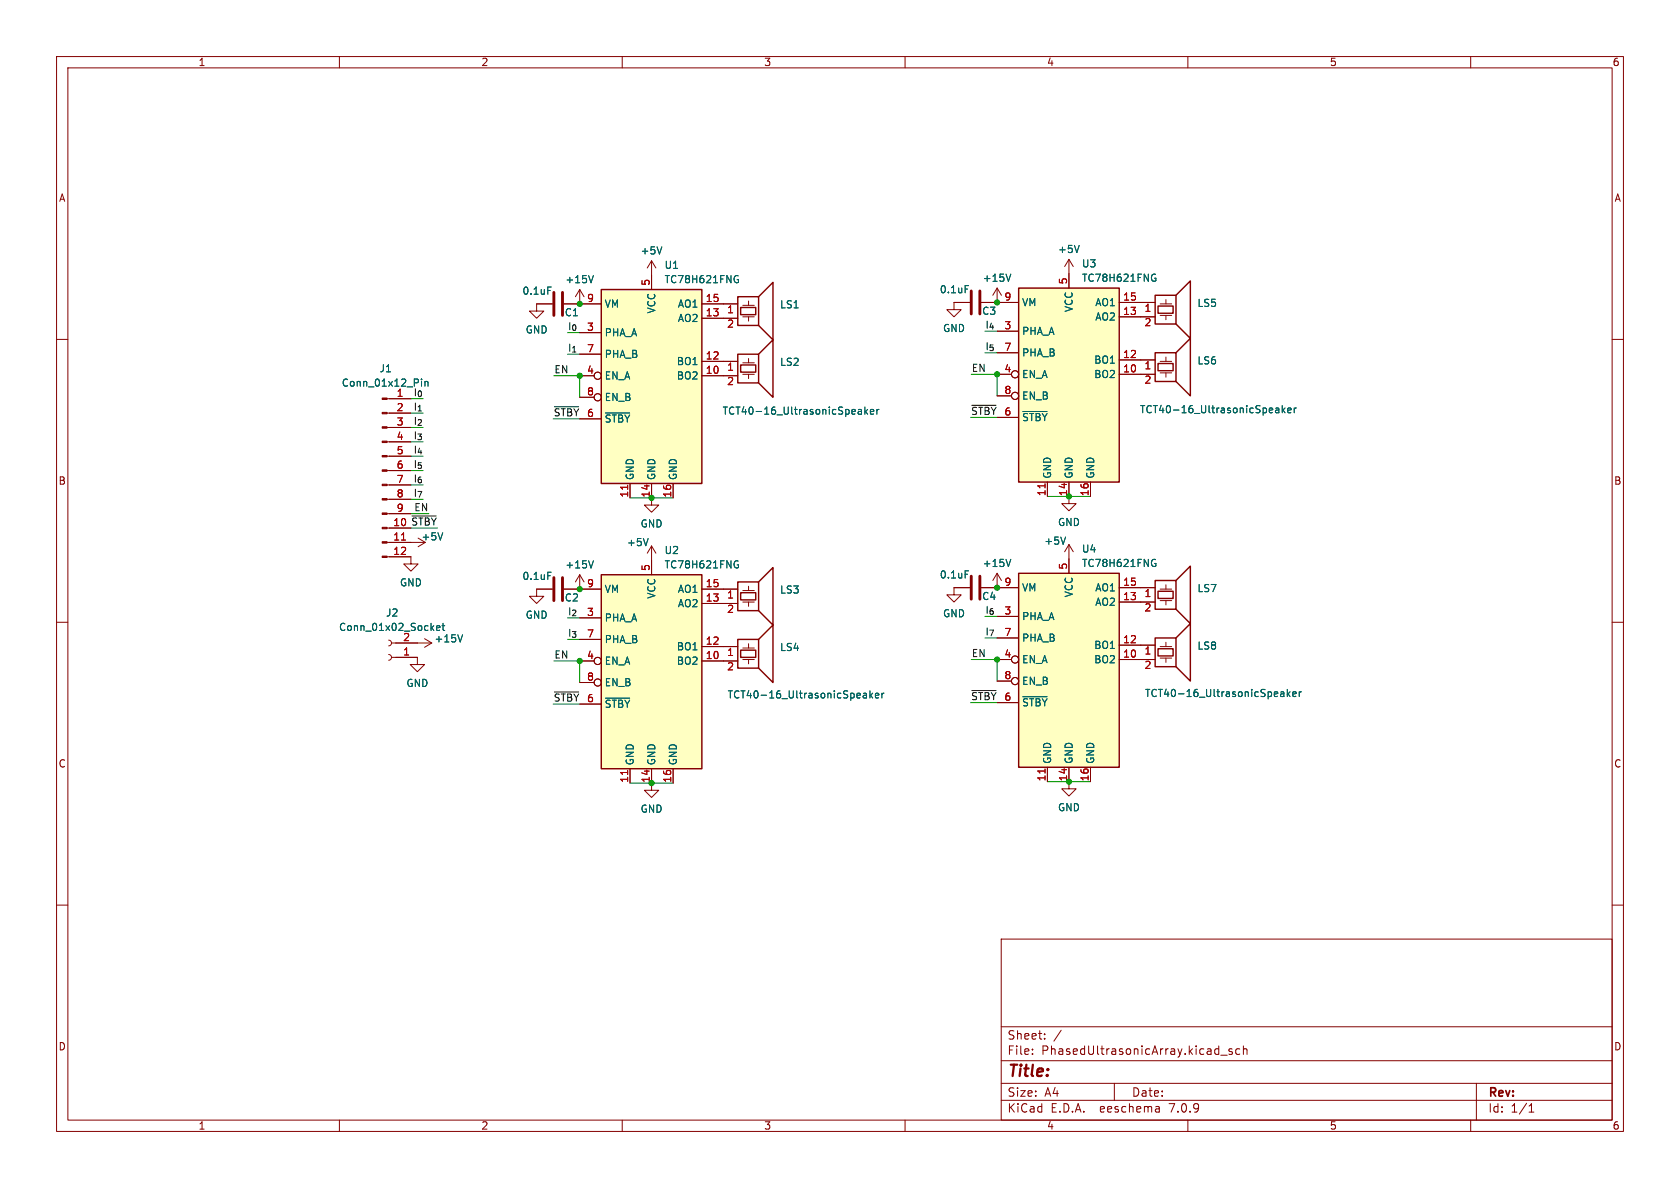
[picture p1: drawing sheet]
<svg xmlns="http://www.w3.org/2000/svg" width="297mm" height="210mm" viewBox="0 0 297 210" stroke-linecap="round" stroke-linejoin="round" font-family="sans-serif">
<g fill="none" stroke="#840000" stroke-width=".18">
<path d="M10 10h277v190h-277zM12 12h273v186h-273zM60 10v2M110 10v2M160 10v2M210 10v2M260 10v2M10 60h2M97.7 53.7h-2.8v1.3h1.2l-1.2 1.3-1.3-1.3h1.3M99.7 53.7h6.6M102.5 58.8h3.8M102.5 51.2l-.8 1.3"/>
<path d="M102.5 51.2v2.5M102.5 51.2l.8 1.3M115.2 46.1v5.1M115.2 46.1l-.8 1.3M115.2 46.1l.8 1.3M124.1 53.7h6.3M124.1 56.3h6.3M131.3 56h2M131.3 54h2M132.3 53.2v.8M132.3 56v.8M171.4 53.5h-2.7v1.2h1.2l-1.2 1.3-1.3-1.3h1.3"/>
<path d="M173.5 53.5h6.6M176.3 50.9l-.8 1.3M176.3 50.9v2.6M176.3 50.9l.7 1.3M176.3 58.5h3.8M189 45.8v5.1M189 45.8l-.8 1.3M189 45.8l.7 1.3M197.9 56h6.3M197.9 53.5h6.3M205.1 53.7h2M205.1 55.8h2"/>
<path d="M206.1 53v.7M206.1 55.8v.7M285 60h2M68.4 78.1h4.2M68.4 75.6h4.2M68.4 73h4.2M68.4 70.5h4.2M102.5 66.4h2.5M102.5 74h3.8M102.5 62.6h3.8M102.5 70.2h2.5M124.1 63.9h6.3"/>
<path d="M124.1 66.4h6.3M131.3 66.2h2M131.3 64.1h2M132.3 63.4v.7M132.3 66.2v.7M176.3 66.2h2.5M176.3 73.8h3.8M176.3 62.4h3.8M176.3 70h2.5M197.9 66.2h6.3M197.9 63.6h6.3M205.1 65.9h2"/>
<path d="M205.1 63.9h2M206.1 63.1v.8M206.1 65.9v.8M68.4 98.4h4.2v1.3h1.3l-1.3 1.3-1.2-1.3h1.2M68.4 95.9h6.8l-1.3 .7M68.4 93.3h4.2M68.4 90.8h4.2M68.4 88.3h4.2M68.4 85.7h4.2M68.4 83.2h4.2M68.4 80.6h4.2M111.4 85.5v2.5"/>
<path d="M115.2 85.5v3.8h1.3l-1.3 1.3-1.3-1.3h1.3M115.2 96.5v5.1M115.2 96.5l-.8 1.3M115.2 96.5l.8 1.3M119 85.5v2.5M185.2 85.2v2.6M189 85.2v3.8h1.2l-1.2 1.3-1.3-1.3h1.3M189 96.3v5M189 96.3l-.8 1.2M189 96.3l.7 1.2M192.8 85.2v2.6M10 110h2"/>
<path d="M68.7 113.2l.4 .1 .1 .4-.1 .3-.4 .2M68.7 115.7l.4 .2 .1 .3-.1 .4-.4 .1M69.2 116.2h4.6v1.3h1.3l-1.3 1.2-1.3-1.2h1.3M69.2 113.7h7.1M75.1 112.9l1.2 .8M76.3 113.7l-1.2 .7M97.7 104.1h-2.8v1.3h1.2l-1.2 1.3-1.3-1.3h1.3M99.7 104.1h6.6M102.5 116.8h2.5M102.5 101.6v2.5M102.5 101.6l-.8 1.3M102.5 101.6l.8 1.3"/>
<path d="M102.5 109.2h3.8M102.5 113h3.8M124.1 104.1h6.3M124.1 106.7h6.3M124.1 114.3h6.3M124.1 116.8h6.3M131.3 116.6h2M131.3 106.4h2M131.3 104.4h2M131.3 114.6h2M132.3 103.6v.8M132.3 106.4v.8"/>
<path d="M132.3 113.8v.8M132.3 116.6v.7M171.4 103.9h-2.7v1.3h1.2l-1.2 1.2-1.3-1.2h1.3M173.5 103.9h6.6M176.3 101.3v2.6M176.3 116.6h2.5M176.3 109h3.8M176.3 112.8h3.8M176.3 101.3l-.8 1.3M176.3 101.3l.7 1.3M197.9 103.9h6.3M197.9 116.6h6.3"/>
<path d="M197.9 114h6.3M197.9 106.4h6.3M205.1 104.1h2M205.1 106.2h2M205.1 114.3h2M205.1 116.3h2M206.1 103.4v.7M206.1 106.2v.7M206.1 113.5v.8M206.1 116.3v.8M285 110h2M102.5 124.5h3.8"/>
<path d="M102.5 120.7h2.5M111.4 135.9v2.5M115.2 135.9v3.8h1.3l-1.3 1.3-1.3-1.3h1.3M119 135.9v2.5M176.3 124.2h3.8M176.3 120.4h2.5M185.2 135.6v2.6M189 135.6v3.8h1.2l-1.2 1.3-1.3-1.3h1.3M192.8 135.6v2.6M10 160h2M285 160h2M177 166h108v32h-108z"/>
<path d="M60 198v2M110 198v2M160 198v2M177 194.5h108M177 191.5h108M177 187.5h108M177 181.5h108M182.5 186.3v.1M182.5 185.5v.1M184.7 183.6v.1M184.7 182.8v.1M187.6 182.1l-1.3 2"/>
<path d="M197 191.5v3M204.9 195.7l.1 .9M205 196.5l-.2 .1M205 196h-.2M210 198v2M215.8 186.5h1.2M217.8 185.5l-.3-.1-.3 .2 .1 .2 .5 .2v.3h-.6M219.2 185.5l-.5-.1-.2 .3v.4l.1 .2h.6M219.8 185.5l.2-.1 .4 .1 .1 .9M219.8 184.9v1.5M260 198v2M261 191.5v6.5"/>
<path d="M270.3 196.6h.9M270.3 195.5l.4-.4v1.5"/>
<circle cx="105.7" cy="66.4" r=".63"/>
<circle cx="105.7" cy="70.2" r=".63"/>
<circle cx="179.5" cy="66.2" r=".63"/>
<circle cx="179.5" cy="70" r=".63"/>
<circle cx="105.7" cy="116.8" r=".63"/>
<circle cx="179.5" cy="116.6" r=".63"/>
<circle cx="105.7" cy="120.6" r=".63"/>
<circle cx="179.5" cy="120.4" r=".63"/>
</g>
<g fill="none" stroke="#006464" stroke-width=".18">
<path d="M96.8 50.7h.6M104.9 48.7l-.4 1.3M117 43.6l-.4 1.3M130 48.8h.5M130.3 49.4h.3v.5l-.3 .1-.3-.1M170.6 50.5h.6M178.7 48.5l-.4 1.2M190.8 43.4l-.4 1.2M203.8 48.5h.5M204.1 49.2h.2v.4l-.2 .1h-.3M74.5 67v.1M74.5 67.4v.9"/>
<path d="M75.1 67.4v.9M75.1 67.5l.2-.1 .3 .1 .1 .8M107 73h4.3M151.8 72.4h.4l.1 .8M152.3 72.7h-.4l-.2 .2 .2 .3h.4M152.9 72v1.2M153 72.7l.4 .5M153.4 72.4l-.5 .5M153.9 72.8l.6-.1-.1-.3h-.3l-.2 .2v.6h.5M155 72.4v.8M155.4 72.4l-.4 .2M180.8 72.7h4.3"/>
<path d="M225.5 72.2h.5l.1 .8M226.1 72.4l-.4 .1-.2 .2 .2 .3 .4-.1M226.7 71.7v1.3M226.8 72.5l.4 .5M227.2 72.1l-.5 .5M227.7 72.5l.6-.1-.1-.2-.4-.1-.1 .2v.6h.5M228.8 72.1v.9M229.2 72.1l-.4 .3M78.3 94.2l-.5 1.2M104.9 99.1l-.4 1.3M114.6 95.2l-.4 1.3M130 99.2h.5"/>
<path d="M130.3 99.9h.3v.4l-.3 .1-.3-.1M178.7 98.9l-.4 1.2M188.4 94.9l-.4 1.3M203.8 98.9h.5M204.1 99.6h.2v.4l-.2 .1h-.3M77.2 111l.6-.1-.1-.2-.3-.1-.2 .2v.6h.5M78.1 110.6h.5M78.3 110.2v1.1l.3 .2M81.8 112.2l-.4 1.3M96.8 101.2h.6M170.6 100.9h.6M107 123.4h4.3"/>
<path d="M152.6 122.6h.5l.1 .8M153.2 122.8l-.4 .1-.2 .2 .2 .3 .4-.1M153.8 122.1v1.3M153.9 122.9l.4 .5M154.3 122.5l-.5 .5M154.8 123l.6-.2-.1-.2-.4-.1-.1 .2v.6h.5M155.9 122.5v.9M156.3 122.5l-.4 .3M180.8 123.2h4.3M226.4 122.3h.5l.1 .8M227 122.6l-.4 .1-.2 .1 .2 .3h.4M227.6 121.9v1.2"/>
<path d="M227.7 122.7l.4 .4M228.1 122.3l-.5 .5M228.5 122.7l.7-.1-.1-.3h-.4l-.2 .2 .1 .6h.5M229.7 122.3v.8M230.1 122.3l-.4 .2"/>
</g>
<path d="M97.9 51.7v4.1M99.4 51.7v4.1M171.7 51.4v4.1M173.2 51.4v4.1M97.9 102.1v4.1M99.4 102.1v4.1M171.7 101.9v4M173.2 101.9v4" fill="none" stroke="#840000" stroke-width=".51"/>
<g fill="#ffffc2" stroke="#ffffc2" stroke-width=".18">
<path d="M180.1 50.9h17.8v34.3h-17.8z"/>
<path d="M180.1 101.3h17.8v34.3h-17.8z"/>
<path d="M106.3 51.2h17.8v34.3h-17.8z"/>
<path d="M106.3 101.6h17.8v34.3h-17.8z"/>
</g>
<g fill="none" stroke="#840000" stroke-width=".25">
<path d="M106.3 51.2h17.8v34.3h-17.8zM130.4 52.5h3.7v5h-3.7zM130.9 54.4h2.7v1.2h-2.7zM134.1 52.5l2.6-2.6v10.2l-2.6-2.6M180.1 50.9h17.8v34.3h-17.8zM204.2 52.2h3.7v5.1h-3.7zM204.7 54.1h2.7v1.3h-2.7zM207.9 52.2l2.5-2.5v10.1l-2.5-2.5M130.4 62.6h3.7v5.1h-3.7zM130.9 64.5h2.7v1.3h-2.7zM134.1 62.6l2.6-2.5v10.1l-2.6-2.5M204.2 62.4h3.7v5h-3.7z"/>
<path d="M204.7 64.3h2.7v1.2h-2.7zM207.9 62.4l2.5-2.6v10.2l-2.5-2.6M106.3 101.6h17.8v34.3h-17.8zM130.4 102.9h3.7v5.1h-3.7zM130.4 113h3.7v5.1h-3.7zM130.9 104.8h2.7v1.2h-2.7zM130.9 114.9h2.7v1.3h-2.7zM134.1 102.9l2.6-2.6v10.2l-2.6-2.5M134.1 113l2.6-2.5v10.2l-2.6-2.6M180.1 101.3h17.8v34.3h-17.8zM204.2 102.6h3.7v5.1h-3.7zM204.2 112.8h3.7v5.1h-3.7z"/>
<path d="M204.7 104.5h2.7v1.3h-2.7zM204.7 114.7h2.7v1.3h-2.7zM207.9 102.6l2.5-2.5v10.1l-2.5-2.5M207.9 112.8l2.5-2.6v10.2l-2.5-2.5"/>
</g>
<path d="M71 95.5h.7M111 85.8v.7M184.7 85.5v.7M111 136.2v.7M184.7 135.9v.8" fill="none" stroke="#a90000" stroke-width=".18"/>
<g fill="#840000" stroke="#840000" stroke-width=".18">
<path d="M67.6 98.3h.8v.3h-.8z"/>
<path d="M67.6 95.8h.8v.2h-.8z"/>
<path d="M67.6 93.2h.8v.3h-.8z"/>
<path d="M67.6 90.7h.8v.2h-.8z"/>
<path d="M67.6 88.1h.8v.3h-.8z"/>
<path d="M67.6 85.6h.8v.3h-.8z"/>
<path d="M67.6 83.1h.8v.2h-.8z"/>
<path d="M67.6 80.5h.8v.3h-.8z"/>
<path d="M67.6 78h.8v.2h-.8z"/>
<path d="M67.6 75.4h.8v.3h-.8z"/>
<path d="M67.6 72.9h.8v.3h-.8z"/>
<path d="M67.6 70.4h.8v.2h-.8z"/>
</g>
<path d="M98 71.9h4.3M171.8 71.7h4.3M72.8 91.2h4.3M98 122.3h4.3M171.8 122.1h4.3" fill="none" stroke="#0f0f0f" stroke-width=".18"/>
<g fill="none" stroke="#009600" stroke-width=".18">
<path d="M97.8 74h4.7M97.9 66.4h4.6v3.8M171.6 73.8h4.7M171.7 66.2h4.6v3.8M72.6 90.8h3.2M72.6 93.3h4.7M111.4 88h7.6M185.2 87.8h7.6M97.9 116.8h4.6v3.9M171.7 116.6h4.6v3.8M97.8 124.5h4.7M111.4 138.4h7.6"/>
<path d="M171.6 124.2h4.7M185.2 138.2h7.6"/>
</g>
<g fill="#009600" stroke="#009600" stroke-width=".18">
<circle cx="102.5" cy="66.4" r=".46"/>
<circle cx="115.2" cy="88" r=".46"/>
<circle cx="102.5" cy="53.7" r=".46"/>
<circle cx="176.3" cy="103.9" r=".46"/>
<circle cx="176.3" cy="66.2" r=".46"/>
<circle cx="176.3" cy="53.5" r=".46"/>
<circle cx="176.3" cy="116.6" r=".46"/>
<circle cx="189" cy="138.2" r=".46"/>
<circle cx="189" cy="87.8" r=".46"/>
<circle cx="102.5" cy="104.1" r=".46"/>
<circle cx="102.5" cy="116.8" r=".46"/>
<circle cx="115.2" cy="138.4" r=".46"/>
</g>
<text font-size="2.8" fill="#840000" x="178" y="190.9">Title:</text>
<g font-size="2.1" fill="#840000">
<text x="178" y="184">Sheet:</text>
<text x="178" y="186.7">File:</text>
<text x="184.1" y="186.7">PhasedUltrasonicArray.kicad_sch</text>
<text x="178" y="196.9">KiCad</text>
<text x="178" y="194.1">Size:</text>
<text x="184.7" y="194.1">A4</text>
<text x="185.7" y="196.9">E.D.A.</text>
<text x="194.6" y="196.9">eeschema</text>
<text x="200" y="194.1">Date:</text>
<text x="207" y="196.9">7.0.9</text>
<text x="263" y="194.3">Rev:</text>
<text x="263" y="196.9">Id:</text>
<text x="267.1" y="196.9">1/1</text>
</g>
<g font-size="1.8" fill="#840000">
<text x="35" y="11.9">1</text>
<text x="85" y="11.9">2</text>
<text x="135" y="11.9">3</text>
<text x="185" y="11.9">4</text>
<text x="235" y="11.9">5</text>
<text x="285" y="11.9">6</text>
<text x="10.3" y="35.9">A</text>
<text x="285.3" y="35.9">A</text>
<text x="10.3" y="85.9">B</text>
<text x="285.3" y="85.9">B</text>
<text x="10.3" y="135.9">C</text>
<text x="285.3" y="135.9">C</text>
<text x="10.3" y="185.9">D</text>
<text x="285.3" y="185.9">D</text>
<text x="35" y="199.9">1</text>
<text x="85" y="199.9">2</text>
<text x="135" y="199.9">3</text>
<text x="185" y="199.9">4</text>
<text x="235" y="199.9">5</text>
<text x="285" y="199.9">6</text>
</g>
<g font-size="1.8" fill="#006464">
<text x="113.2" y="45.2">+5V</text>
<text x="117.4" y="47.7">U1</text>
<text x="186.9" y="44.9">+5V</text>
<text x="191.2" y="47.5">U3</text>
<text x="92.3" y="52.3">0.1uF</text>
<text x="99.8" y="50.3">+15V</text>
<text x="117.4" y="50.3">TC78H621FNG</text>
<text x="166.1" y="52">0.1uF</text>
<text x="173.6" y="50">+15V</text>
<text x="191.2" y="50">TC78H621FNG</text>
<text x="92.8" y="59.2">GND</text>
<text x="99.8" y="56.1">C1</text>
<text x="106.8" y="59.7">PHA_A</text>
<text x="106.8" y="54.6">VM</text>
<text x="116.1" y="55.5" transform="rotate(-90 116.1 55.5)">VCC</text>
<text x="119.7" y="57.1">AO2</text>
<text x="119.7" y="54.6">AO1</text>
<text x="137.8" y="54.7">LS1</text>
<text x="166.6" y="58.9">GND</text>
<text x="173.5" y="55.9">C3</text>
<text x="180.6" y="59.4">PHA_A</text>
<text x="180.6" y="54.3">VM</text>
<text x="189.8" y="55.3" transform="rotate(-90 189.8 55.3)">VCC</text>
<text x="193.5" y="56.9">AO2</text>
<text x="193.5" y="54.3">AO1</text>
<text x="211.6" y="54.5">LS5</text>
<text x="106.8" y="63.5">PHA_B</text>
<text x="119.6" y="64.7">BO1</text>
<text x="137.8" y="64.9">LS2</text>
<text x="180.6" y="63.2">PHA_B</text>
<text x="193.3" y="64.5">BO1</text>
<text x="211.6" y="64.6">LS6</text>
<text x="60.3" y="68.6">Conn_01x12_Pin</text>
<text x="67" y="66">J1</text>
<text x="106.8" y="67.3">EN_A</text>
<text x="106.8" y="71.1">EN_B</text>
<text x="119.6" y="67.3">BO2</text>
<text x="180.6" y="67">EN_A</text>
<text x="180.6" y="70.8">EN_B</text>
<text x="193.3" y="67">BO2</text>
<text x="106.8" y="74.9">~{STBY}</text>
<text x="127.6" y="73.5">TCT40-16_UltrasonicSpeaker</text>
<text x="180.6" y="74.7">~{STBY}</text>
<text x="201.4" y="73.3">TCT40-16_UltrasonicSpeaker</text>
<text x="112.2" y="85" transform="rotate(-90 112.2 85)">GND</text>
<text x="116.1" y="85" transform="rotate(-90 116.1 85)">GND</text>
<text x="119.9" y="85" transform="rotate(-90 119.9 85)">GND</text>
<text x="186" y="84.7" transform="rotate(-90 186 84.7)">GND</text>
<text x="189.8" y="84.7" transform="rotate(-90 189.8 84.7)">GND</text>
<text x="193.6" y="84.7" transform="rotate(-90 193.6 84.7)">GND</text>
<text x="74.4" y="95.7">+5V</text>
<text x="113.2" y="93.4">GND</text>
<text x="186.9" y="93.2">GND</text>
<text x="99.8" y="100.7">+15V</text>
<text x="110.7" y="96.7">+5V</text>
<text x="117.4" y="98.1">U2</text>
<text x="117.4" y="100.7">TC78H621FNG</text>
<text x="173.6" y="100.4">+15V</text>
<text x="184.5" y="96.5">+5V</text>
<text x="191.2" y="97.9">U4</text>
<text x="191.2" y="100.4">TC78H621FNG</text>
<text x="70.6" y="103.9">GND</text>
<text x="92.3" y="102.7">0.1uF</text>
<text x="99.8" y="106.5">C2</text>
<text x="106.8" y="105">VM</text>
<text x="116.1" y="105.9" transform="rotate(-90 116.1 105.9)">VCC</text>
<text x="119.7" y="107.5">AO2</text>
<text x="119.7" y="105">AO1</text>
<text x="137.8" y="105.1">LS3</text>
<text x="166.1" y="102.5">0.1uF</text>
<text x="173.5" y="106.3">C4</text>
<text x="180.6" y="104.7">VM</text>
<text x="189.8" y="105.7" transform="rotate(-90 189.8 105.7)">VCC</text>
<text x="193.5" y="107.3">AO2</text>
<text x="193.5" y="104.7">AO1</text>
<text x="211.6" y="104.9">LS7</text>
<text x="59.8" y="111.7">Conn_01x02_Socket</text>
<text x="68.2" y="109.2">J2</text>
<text x="76.7" y="113.8">+15V</text>
<text x="92.8" y="109.6">GND</text>
<text x="106.8" y="110.1">PHA_A</text>
<text x="106.8" y="113.9">PHA_B</text>
<text x="166.6" y="109.3">GND</text>
<text x="180.6" y="109.8">PHA_A</text>
<text x="180.6" y="113.6">PHA_B</text>
<text x="106.8" y="117.7">EN_A</text>
<text x="119.6" y="117.7">BO2</text>
<text x="119.6" y="115.2">BO1</text>
<text x="137.8" y="115.3">LS4</text>
<text x="180.6" y="117.4">EN_A</text>
<text x="193.3" y="117.4">BO2</text>
<text x="193.3" y="114.9">BO1</text>
<text x="211.6" y="115">LS8</text>
<text x="71.8" y="121.6">GND</text>
<text x="106.8" y="125.3">~{STBY}</text>
<text x="106.8" y="121.5">EN_B</text>
<text x="128.5" y="123.7">TCT40-16_UltrasonicSpeaker</text>
<text x="180.6" y="125.1">~{STBY}</text>
<text x="180.6" y="121.3">EN_B</text>
<text x="202.3" y="123.4">TCT40-16_UltrasonicSpeaker</text>
<text x="112.2" y="135.4" transform="rotate(-90 112.2 135.4)">GND</text>
<text x="116.1" y="135.4" transform="rotate(-90 116.1 135.4)">GND</text>
<text x="119.9" y="135.4" transform="rotate(-90 119.9 135.4)">GND</text>
<text x="186" y="135.1" transform="rotate(-90 186 135.1)">GND</text>
<text x="189.8" y="135.1" transform="rotate(-90 189.8 135.1)">GND</text>
<text x="193.6" y="135.1" transform="rotate(-90 193.6 135.1)">GND</text>
<text x="113.2" y="143.9">GND</text>
<text x="186.9" y="143.6">GND</text>
</g>
<g font-size="1.8" fill="#a90000">
<text x="103.7" y="53.5">9</text>
<text x="114.9" y="50.6" transform="rotate(-90 114.9 50.6)">5</text>
<text x="124.7" y="53.5">15</text>
<text x="177.5" y="53.2">9</text>
<text x="188.7" y="50.4" transform="rotate(-90 188.7 50.4)">5</text>
<text x="198.5" y="53.2">15</text>
<text x="103.7" y="58.5">3</text>
<text x="124.7" y="56">13</text>
<text x="128.5" y="55.7">1</text>
<text x="128.5" y="58.2">2</text>
<text x="177.5" y="58.3">3</text>
<text x="198.5" y="55.8">13</text>
<text x="202.2" y="55.4">1</text>
<text x="202.2" y="58">2</text>
<text x="103.7" y="62.4">7</text>
<text x="124.7" y="63.6">12</text>
<text x="128.5" y="65.9">1</text>
<text x="177.5" y="65.9">4</text>
<text x="177.5" y="62.1">7</text>
<text x="198.5" y="65.9">10</text>
<text x="198.5" y="63.4">12</text>
<text x="202.2" y="65.6">1</text>
<text x="70" y="70.2">1</text>
<text x="103.7" y="66.2">4</text>
<text x="103.7" y="70">8</text>
<text x="124.7" y="66.2">10</text>
<text x="128.5" y="68.4">2</text>
<text x="177.5" y="69.7">8</text>
<text x="202.2" y="68.1">2</text>
<text x="70" y="72.8">2</text>
<text x="70" y="75.3">3</text>
<text x="70" y="77.9">4</text>
<text x="103.7" y="73.8">6</text>
<text x="177.5" y="73.5">6</text>
<text x="70" y="80.4">5</text>
<text x="70" y="82.9">6</text>
<text x="70" y="85.5">7</text>
<text x="70" y="88">8</text>
<text x="111.1" y="88.1" transform="rotate(-90 111.1 88.1)">11</text>
<text x="114.9" y="88.1" transform="rotate(-90 114.9 88.1)">14</text>
<text x="118.7" y="88.1" transform="rotate(-90 118.7 88.1)">16</text>
<text x="184.9" y="87.8" transform="rotate(-90 184.9 87.8)">11</text>
<text x="188.7" y="87.8" transform="rotate(-90 188.7 87.8)">14</text>
<text x="192.5" y="87.8" transform="rotate(-90 192.5 87.8)">16</text>
<text x="69.4" y="95.6">11</text>
<text x="69.4" y="93.1">10</text>
<text x="70" y="90.6">9</text>
<text x="69.4" y="98.2">12</text>
<text x="114.9" y="101" transform="rotate(-90 114.9 101)">5</text>
<text x="188.7" y="100.8" transform="rotate(-90 188.7 100.8)">5</text>
<text x="103.7" y="103.9">9</text>
<text x="124.7" y="106.4">13</text>
<text x="124.7" y="103.9">15</text>
<text x="128.5" y="106.1">1</text>
<text x="177.5" y="103.6">9</text>
<text x="198.5" y="106.2">13</text>
<text x="198.5" y="103.6">15</text>
<text x="202.2" y="105.9">1</text>
<text x="71.2" y="113.4">2</text>
<text x="103.7" y="109">3</text>
<text x="103.7" y="112.8">7</text>
<text x="128.5" y="108.7">2</text>
<text x="177.5" y="108.7">3</text>
<text x="177.5" y="112.5">7</text>
<text x="198.5" y="113.8">12</text>
<text x="202.2" y="108.4">2</text>
<text x="71.2" y="116">1</text>
<text x="103.7" y="116.6">4</text>
<text x="124.7" y="116.6">10</text>
<text x="124.7" y="114">12</text>
<text x="128.5" y="116.3">1</text>
<text x="128.5" y="118.8">2</text>
<text x="177.5" y="116.3">4</text>
<text x="198.5" y="116.3">10</text>
<text x="202.2" y="116">1</text>
<text x="202.2" y="118.6">2</text>
<text x="103.7" y="124.2">6</text>
<text x="103.7" y="120.4">8</text>
<text x="177.5" y="124">6</text>
<text x="177.5" y="120.1">8</text>
<text x="111.1" y="138.5" transform="rotate(-90 111.1 138.5)">11</text>
<text x="114.9" y="138.5" transform="rotate(-90 114.9 138.5)">14</text>
<text x="118.7" y="138.5" transform="rotate(-90 118.7 138.5)">16</text>
<text x="184.9" y="138.2" transform="rotate(-90 184.9 138.2)">11</text>
<text x="188.7" y="138.2" transform="rotate(-90 188.7 138.2)">14</text>
<text x="192.5" y="138.2" transform="rotate(-90 192.5 138.2)">16</text>
</g>
<g font-size="1.8" fill="#009600">
<text x="100.3" y="58.5">I_{0}3</text>
<text x="174.1" y="58.2">I_{4}3</text>
<text x="100.3" y="62.3">I_{1}7</text>
<text x="174.1" y="62">I_{5}7</text>
<text x="73" y="70.1">I_{0}</text>
<text x="73" y="72.7">I_{1}</text>
<text x="73" y="75.2">I_{2}</text>
<text x="73" y="77.8">I_{3}</text>
<text x="73" y="80.3">I_{4}</text>
<text x="73" y="82.8">I_{5}</text>
<text x="73" y="87.9">I_{7}</text>
<text x="73" y="85.4">I_{6}</text>
<text x="100.3" y="108.9">I_{2}3</text>
<text x="100.3" y="112.7">I_{3}7</text>
<text x="174.1" y="112.4">I_{7}7</text>
<text x="174.1" y="108.6">I_{6}3</text>
</g>
<g font-size="1.8" fill="#0f0f0f">
<text x="171.7" y="65.8">EN</text>
<text x="97.9" y="66.1">EN</text>
<text x="97.8" y="73.7">~{STBY}</text>
<text x="171.6" y="73.4">~{STBY}</text>
<text x="69.4" y="93.1">10 ~{STBY}</text>
<text x="73.1" y="90.5">EN</text>
<text x="97.9" y="116.5">EN</text>
<text x="171.7" y="116.2">EN</text>
<text x="97.8" y="124.1">~{STBY}</text>
<text x="171.6" y="123.9">~{STBY}</text>
</g>
</svg>
